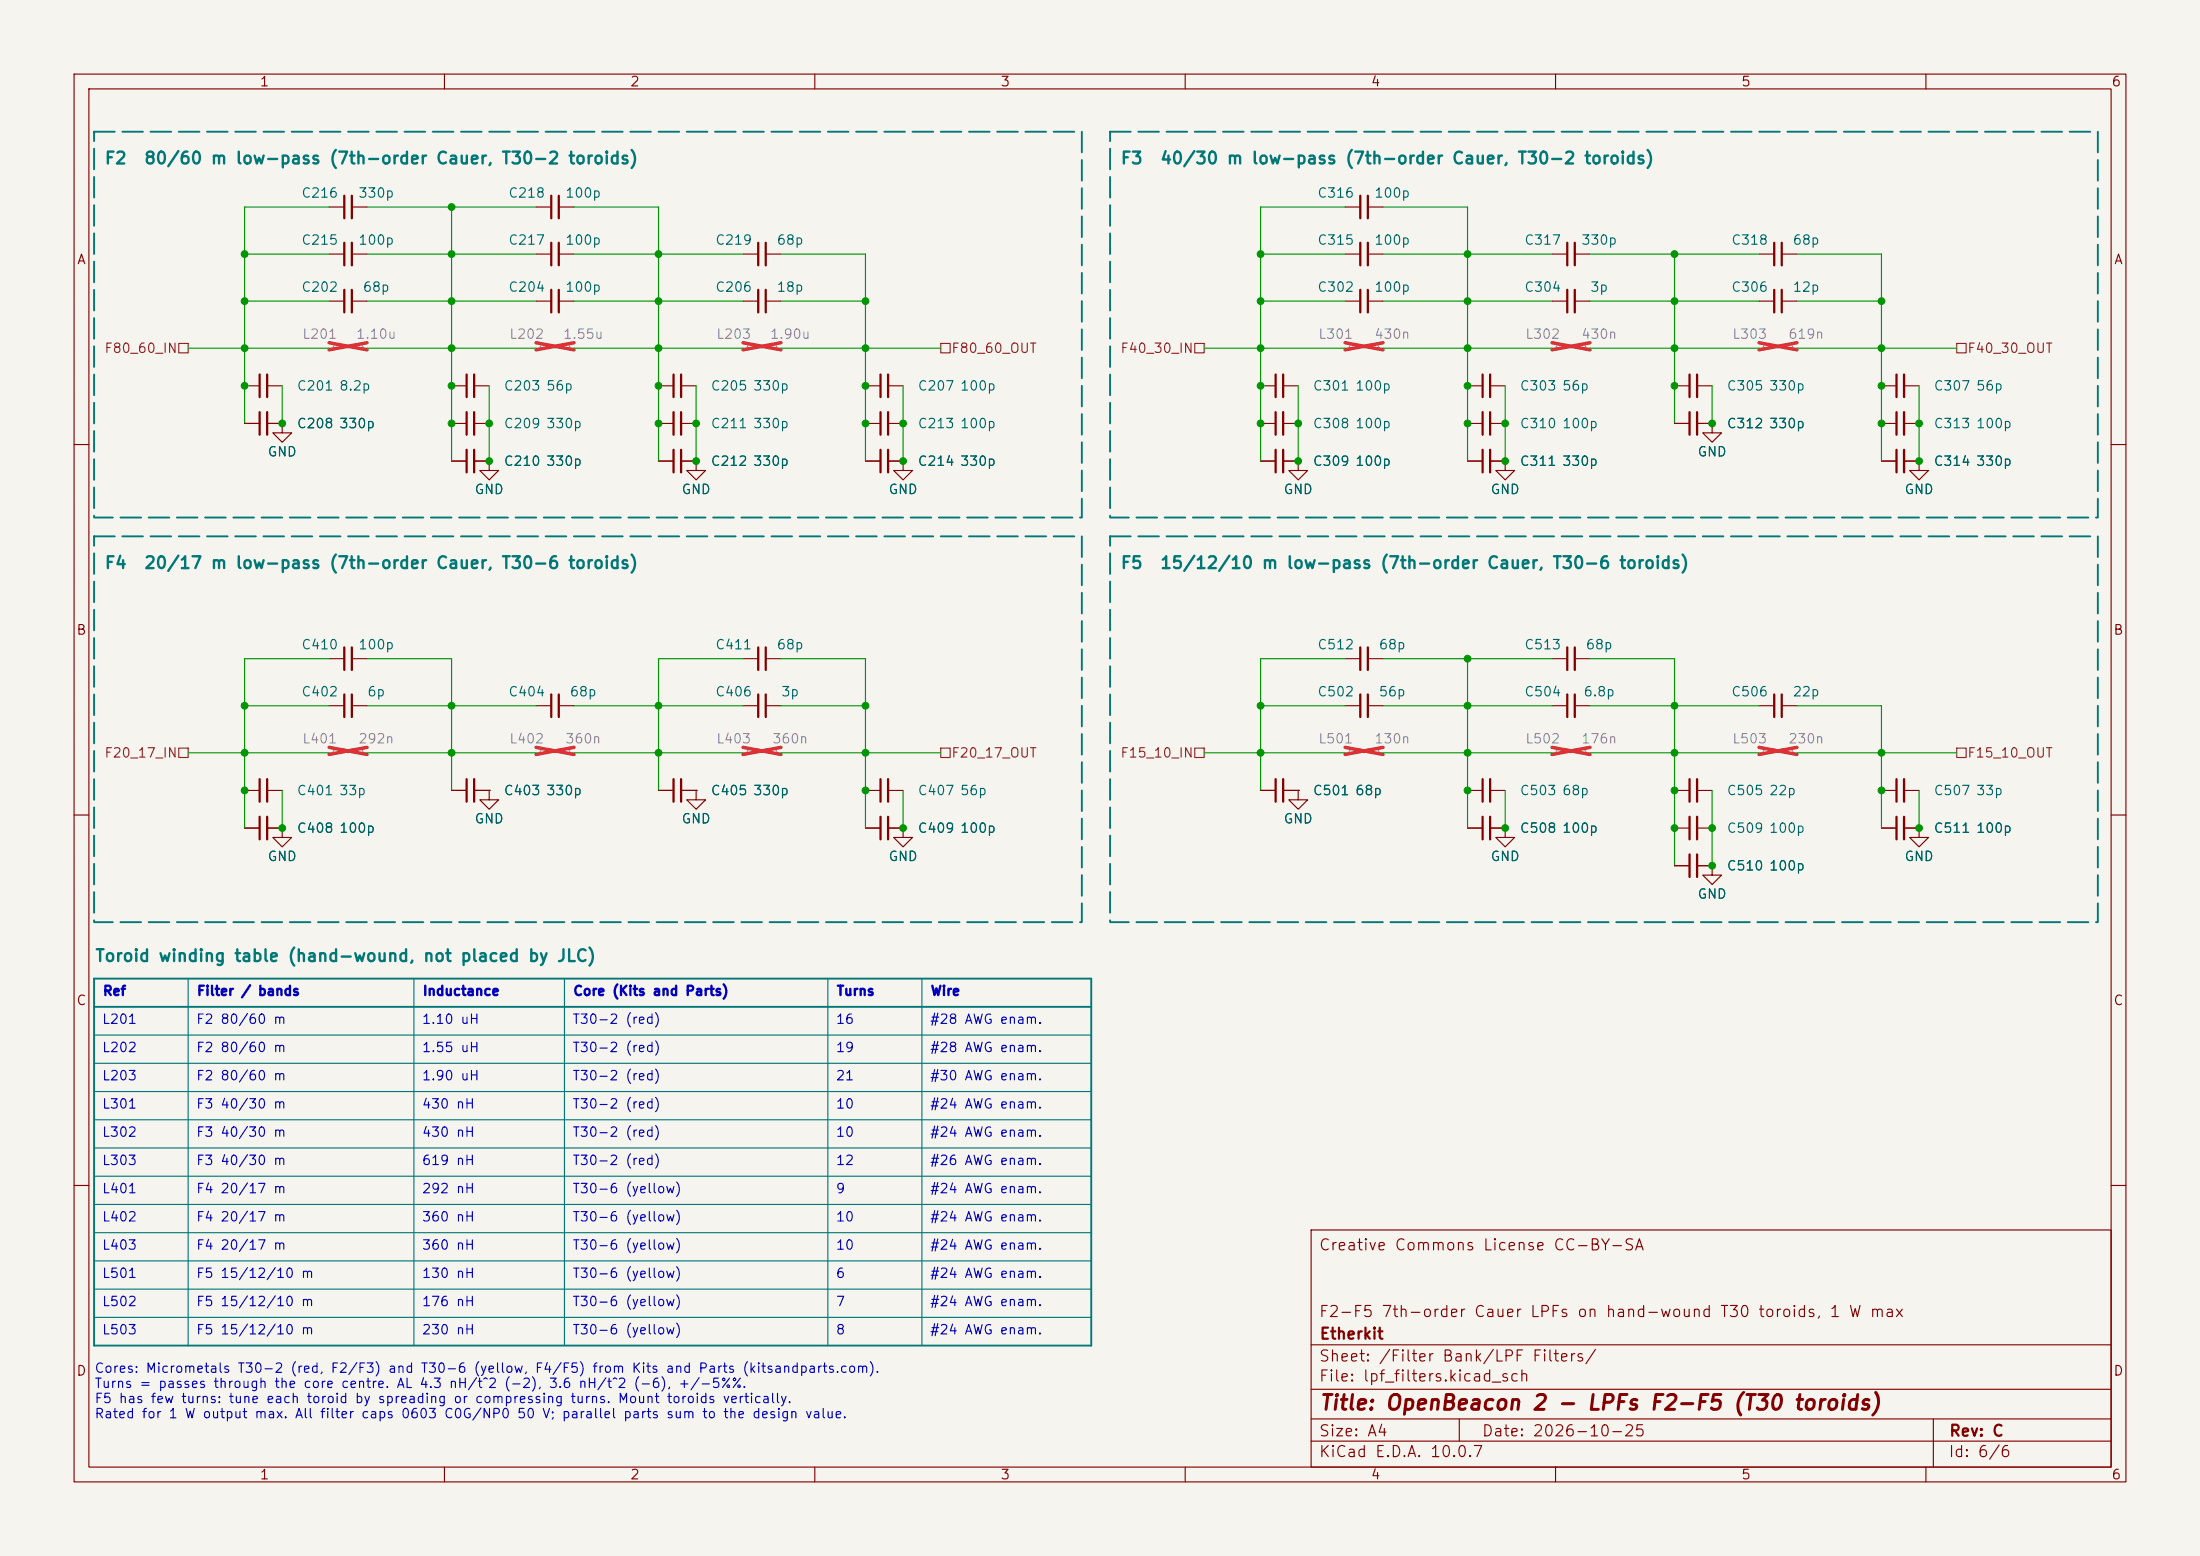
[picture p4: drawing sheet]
<svg xmlns="http://www.w3.org/2000/svg" width="297mm" height="210mm" viewBox="0 0 297 210" stroke-linecap="round" stroke-linejoin="round" font-family="sans-serif">
<path d="M0 0h297v210h-297z" fill="#f5f4ef" stroke="#f5f4ef" stroke-width=".14"/>
<g fill="none" stroke="#840000" stroke-width=".15">
<path d="M10 10h277v190h-277zM12 12h273v186h-273zM60 10v2M110 10v2M160 10v2M210 10v2M260 10v2M44.4 34.3h2.1M44.4 27.9h2.1M47.5 34.3h2M47.5 27.9h2M72.4 34.3h2"/>
<path d="M72.4 27.9h2M75.4 34.3h2.1M75.4 27.9h2.1M100.3 34.3h2.1M103.4 34.3h2M181.6 34.3h2M181.6 27.9h2M184.7 34.3h2M184.7 27.9h2M209.5 34.3h2.1M212.6 34.3h2M237.5 34.3h2"/>
<path d="M240.5 34.3h2.1M33 57.2h2.1M33 52.1h2.1M36.1 57.2h2M36.1 52.1h2M38.1 57.2v1.2h1.3l-1.3 1.3-1.3-1.3h1.3M38.1 57.2h.1M44.4 40.6h2.1M47.5 40.6h2M61 57.2h2M61 52.1h2M64 57.2h2"/>
<path d="M64 52.1h2M72.4 40.6h2M75.4 40.6h2.1M88.9 57.2h2M88.9 52.1h2M91.9 57.2h2.1M91.9 52.1h2.1M100.3 40.6h2.1M103.4 40.6h2M116.8 57.2h2.1M116.8 52.1h2.1M119.9 57.2h2"/>
<path d="M119.9 52.1h2M170.2 57.2h2M170.2 52.1h2M173.2 57.2h2.1M173.2 52.1h2.1M181.6 40.6h2M184.7 40.6h2M198.1 57.2h2.1M198.1 52.1h2.1M201.2 57.2h2M201.2 52.1h2M209.5 40.6h2.1"/>
<path d="M212.6 40.6h2M226.1 57.2h2M226.1 52.1h2M229.1 57.2h2M229.1 52.1h2M231.1 57.2v1.2h1.3l-1.3 1.3-1.2-1.3h1.2M231.1 57.2h.1M237.5 40.6h2M240.5 40.6h2.1M254 57.2h2M254 52.1h2M257 57.2h2.1"/>
<path d="M257 52.1h2.1M10 60h2M61 62.2h2M64 62.2h2M66 62.2v1.3h1.3l-1.3 1.3-1.2-1.3h1.2M66 62.2h.1M88.9 62.2h2M91.9 62.2h2.1M94 62.2v1.3h1.2l-1.2 1.3-1.3-1.3h1.3M94 62.2h.1M116.8 62.2h2.1M119.9 62.2h2"/>
<path d="M121.9 62.2v1.3h1.3l-1.3 1.3-1.3-1.3h1.3M121.9 62.2h.1M170.2 62.2h2M173.2 62.2h2.1M175.3 62.2v1.3h1.2l-1.2 1.3-1.3-1.3h1.3M175.3 62.2h.1M198.1 62.2h2.1M201.2 62.2h2M203.2 62.2v1.3h1.3l-1.3 1.3-1.3-1.3h1.3M203.2 62.2h.1M254 62.2h2M257 62.2h2.1"/>
<path d="M259.1 62.2v1.3h1.2l-1.2 1.3-1.3-1.3h1.3M259.1 62.2h.1M285 60h2M44.4 95.3h2.1M44.4 88.9h2.1M47.5 95.3h2M47.5 88.9h2M72.4 95.3h2M75.4 95.3h2.1M100.3 95.3h2.1M100.3 88.9h2.1M103.4 95.3h2"/>
<path d="M103.4 88.9h2M181.6 95.3h2M181.6 88.9h2M184.7 95.3h2M184.7 88.9h2M209.5 95.3h2.1M209.5 88.9h2.1M212.6 95.3h2M212.6 88.9h2M237.5 95.3h2M240.5 95.3h2.1M10 110h2"/>
<path d="M33 106.7h2.1M33 111.8h2.1M36.1 106.7h2M36.1 111.8h2M38.1 111.8v1.2h1.3l-1.3 1.3-1.3-1.3h1.3M38.1 111.8h.1M61 106.7h2M64 106.7h2M66 106.7v1.3h1.3l-1.3 1.2-1.2-1.2h1.2M66 106.7h.1M88.9 106.7h2M91.9 106.7h2.1"/>
<path d="M94 106.7v1.3h1.2l-1.2 1.2-1.3-1.2h1.3M94 106.7h.1M116.8 106.7h2.1M116.8 111.8h2.1M119.9 106.7h2M119.9 111.8h2M121.9 111.8v1.2h1.3l-1.3 1.3-1.3-1.3h1.3M121.9 111.8h.1M170.2 106.7h2M173.2 106.7h2.1M175.3 106.7v1.3h1.2l-1.2 1.2-1.3-1.2h1.3M175.3 106.7h.1"/>
<path d="M198.1 106.7h2.1M198.1 111.8h2.1M201.2 106.7h2M201.2 111.8h2M203.2 111.8v1.2h1.3l-1.3 1.3-1.3-1.3h1.3M203.2 111.8h.1M226.1 106.7h2M226.1 111.8h2M226.1 116.8h2M229.1 106.7h2M229.1 111.8h2M229.1 116.8h2"/>
<path d="M231.1 116.8v1.3h1.3l-1.3 1.3-1.2-1.3h1.2M231.1 116.8h.1M254 106.7h2M254 111.8h2M257 106.7h2.1M257 111.8h2.1M259.1 111.8v1.2h1.2l-1.2 1.3-1.3-1.3h1.3M259.1 111.8h.1M285 110h2M10 160h2M177 166h108v32h-108zM285 160h2"/>
<path d="M60 198v2M110 198v2M160 198v2M177 194.5h108M177 191.5h108M177 187.5h108M177 181.5h108M197 191.5v3M210 198v2M260 198v2M261 191.5v6.5"/>
</g>
<g fill="none" stroke="#840000" stroke-width=".3">
<path d="M46.5 26.4v3.1M46.5 32.8v3M46.5 39.1v3.1M47.5 26.4v3.1M47.5 32.8v3M47.5 39.1v3.1M74.4 26.4v3.1M74.4 32.8v3M74.4 39.1v3.1M75.4 26.4v3.1M75.4 32.8v3M75.4 39.1v3.1"/>
<path d="M102.4 32.8v3M102.4 39.1v3.1M103.4 32.8v3M103.4 39.1v3.1M183.6 26.4v3.1M183.6 32.8v3M183.6 39.1v3.1M184.7 26.4v3.1M184.7 32.8v3M184.7 39.1v3.1M211.6 32.8v3M211.6 39.1v3.1"/>
<path d="M212.6 32.8v3M212.6 39.1v3.1M239.5 32.8v3M239.5 39.1v3.1M240.5 32.8v3M240.5 39.1v3.1M35.1 50.5v3.1M35.1 55.6v3.1M36.1 50.5v3.1M36.1 55.6v3.1M63 50.5v3.1M63 55.6v3.1"/>
<path d="M64 50.5v3.1M64 55.6v3.1M90.9 50.5v3.1M90.9 55.6v3.1M91.9 50.5v3.1M91.9 55.6v3.1M118.9 50.5v3.1M118.9 55.6v3.1M119.9 50.5v3.1M119.9 55.6v3.1M172.2 50.5v3.1M172.2 55.6v3.1"/>
<path d="M173.2 50.5v3.1M173.2 55.6v3.1M200.2 50.5v3.1M200.2 55.6v3.1M201.2 50.5v3.1M201.2 55.6v3.1M228.1 50.5v3.1M228.1 55.6v3.1M229.1 50.5v3.1M229.1 55.6v3.1M256 50.5v3.1M256 55.6v3.1"/>
<path d="M257 50.5v3.1M257 55.6v3.1M63 60.7v3.1M64 60.7v3.1M90.9 60.7v3.1M91.9 60.7v3.1M118.9 60.7v3.1M119.9 60.7v3.1M172.2 60.7v3.1M173.2 60.7v3.1M200.2 60.7v3.1M201.2 60.7v3.1"/>
<path d="M256 60.7v3.1M257 60.7v3.1M46.5 87.4v3M46.5 93.7v3.1M47.5 87.4v3M47.5 93.7v3.1M74.4 93.7v3.1M75.4 93.7v3.1M102.4 87.4v3M102.4 93.7v3.1M103.4 87.4v3M103.4 93.7v3.1"/>
<path d="M183.6 87.4v3M183.6 93.7v3.1M184.7 87.4v3M184.7 93.7v3.1M211.6 87.4v3M211.6 93.7v3.1M212.6 87.4v3M212.6 93.7v3.1M239.5 93.7v3.1M240.5 93.7v3.1M35.1 105.2v3M35.1 110.2v3.1"/>
<path d="M36.1 105.2v3M36.1 110.2v3.1M63 105.2v3M64 105.2v3M90.9 105.2v3M91.9 105.2v3M118.9 105.2v3M118.9 110.2v3.1M119.9 105.2v3M119.9 110.2v3.1M172.2 105.2v3M173.2 105.2v3"/>
<path d="M200.2 105.2v3M200.2 110.2v3.1M201.2 105.2v3M201.2 110.2v3.1M228.1 105.2v3M228.1 110.2v3.1M228.1 115.3v3.1M229.1 105.2v3M229.1 110.2v3.1M229.1 115.3v3.1M256 105.2v3M256 110.2v3.1"/>
<path d="M257 105.2v3M257 110.2v3.1"/>
</g>
<path d="M44.4 47h.6a.51 .51 0 0 1 .5-.5 .51 .51 0 0 1 .5 .5 .51 .51 0 0 1 .5-.5 .51 .51 0 0 1 .5 .5 .51 .51 0 0 1 .5-.5 .51 .51 0 0 1 .5 .5 .51 .51 0 0 1 .5-.5 .51 .51 0 0 1 .5 .5h.5M72.4 47h.5a.51 .51 0 0 1 .5-.5 .51 .51 0 0 1 .5 .5 .51 .51 0 0 1 .5-.5 .51 .51 0 0 1 .5 .5 .51 .51 0 0 1 .5-.5 .51 .51 0 0 1 .5 .5 .51 .51 0 0 1 .6-.5 .51 .51 0 0 1 .5 .5h.5M100.3 47h.5a.51 .51 0 0 1 .5-.5 .51 .51 0 0 1 .6 .5 .51 .51 0 0 1 .5-.5 .51 .51 0 0 1 .5 .5 .51 .51 0 0 1 .5-.5 .51 .51 0 0 1 .5 .5 .51 .51 0 0 1 .5-.5 .51 .51 0 0 1 .5 .5h.5M181.6 47h.5a.51 .51 0 0 1 .5-.5 .51 .51 0 0 1 .5 .5 .51 .51 0 0 1 .5-.5 .51 .51 0 0 1 .5 .5 .51 .51 0 0 1 .6-.5 .51 .51 0 0 1 .5 .5 .51 .51 0 0 1 .5-.5 .51 .51 0 0 1 .5 .5h.5M209.5 47h.6a.51 .51 0 0 1 .5-.5 .51 .51 0 0 1 .5 .5 .51 .51 0 0 1 .5-.5 .51 .51 0 0 1 .5 .5 .51 .51 0 0 1 .5-.5 .51 .51 0 0 1 .5 .5 .51 .51 0 0 1 .5-.5 .51 .51 0 0 1 .5 .5h.5M237.5 47h.5a.51 .51 0 0 1 .5-.5 .51 .51 0 0 1 .5 .5 .51 .51 0 0 1 .5-.5 .51 .51 0 0 1 .5 .5 .51 .51 0 0 1 .5-.5 .51 .51 0 0 1 .5 .5 .51 .51 0 0 1 .6-.5 .51 .51 0 0 1 .5 .5h.5M44.4 101.6h.6a.51 .51 0 0 1 .5-.5 .51 .51 0 0 1 .5 .5 .51 .51 0 0 1 .5-.5 .51 .51 0 0 1 .5 .5 .51 .51 0 0 1 .5-.5 .51 .51 0 0 1 .5 .5 .51 .51 0 0 1 .5-.5 .51 .51 0 0 1 .5 .5h.5M72.4 101.6h.5a.51 .51 0 0 1 .5-.5 .51 .51 0 0 1 .5 .5 .51 .51 0 0 1 .5-.5 .51 .51 0 0 1 .5 .5 .51 .51 0 0 1 .5-.5 .51 .51 0 0 1 .5 .5 .51 .51 0 0 1 .6-.5 .51 .51 0 0 1 .5 .5h.5M100.3 101.6h.5a.51 .51 0 0 1 .5-.5 .51 .51 0 0 1 .6 .5 .51 .51 0 0 1 .5-.5 .51 .51 0 0 1 .5 .5 .51 .51 0 0 1 .5-.5 .51 .51 0 0 1 .5 .5 .51 .51 0 0 1 .5-.5 .51 .51 0 0 1 .5 .5h.5M181.6 101.6h.5a.51 .51 0 0 1 .5-.5 .51 .51 0 0 1 .5 .5 .51 .51 0 0 1 .5-.5 .51 .51 0 0 1 .5 .5 .51 .51 0 0 1 .6-.5 .51 .51 0 0 1 .5 .5 .51 .51 0 0 1 .5-.5 .51 .51 0 0 1 .5 .5h.5M209.5 101.6h.6a.51 .51 0 0 1 .5-.5 .51 .51 0 0 1 .5 .5 .51 .51 0 0 1 .5-.5 .51 .51 0 0 1 .5 .5 .51 .51 0 0 1 .5-.5 .51 .51 0 0 1 .5 .5 .51 .51 0 0 1 .5-.5 .51 .51 0 0 1 .5 .5h.5M237.5 101.6h.5a.51 .51 0 0 1 .5-.5 .51 .51 0 0 1 .5 .5 .51 .51 0 0 1 .5-.5 .51 .51 0 0 1 .5 .5 .51 .51 0 0 1 .5-.5 .51 .51 0 0 1 .5 .5 .51 .51 0 0 1 .6-.5 .51 .51 0 0 1 .5 .5h.5" fill="none" stroke="#9c9b98" stroke-width=".15"/>
<g fill="none" stroke="#e12e31" stroke-width=".46">
<path d="M44.4 46.3l5.2 .9M49.6 46.3l-5.2 .9M72.4 46.3l5.1 .9M77.5 46.3l-5.1 .9M100.3 46.3l5.1 .9M105.4 46.3l-5.1 .9M181.6 46.3l5.1 .9M186.7 46.3l-5.1 .9M209.5 46.3l5.2 .9M214.7 46.3l-5.2 .9M237.5 46.3l5.1 .9M242.6 46.3l-5.1 .9"/>
<path d="M44.4 100.9l5.2 .9M49.6 100.9l-5.2 .9M72.4 100.9l5.1 .9M77.5 100.9l-5.1 .9M100.3 100.9l5.1 .9M105.4 100.9l-5.1 .9M181.6 100.9l5.1 .9M186.7 100.9l-5.1 .9M209.5 100.9l5.2 .9M214.7 100.9l-5.2 .9M237.5 100.9l5.1 .9M242.6 100.9l-5.1 .9"/>
</g>
<path d="M24.1 46.4h1.3v1.2h-1.3zM127 46.4h1.3v1.2h-1.3zM161.3 46.4h1.3v1.2h-1.3zM264.2 46.4h1.2v1.2h-1.2zM24.1 101h1.3v1.2h-1.3zM127 101h1.3v1.2h-1.3zM161.3 101h1.3v1.2h-1.3zM264.2 101h1.2v1.2h-1.2z" fill="none" stroke="#725600" stroke-width=".15"/>
<g fill="none" stroke="#007878" stroke-width=".15">
<path d="M12.7 139.7h134.6M25.4 132.1v49.5M55.9 132.1v49.5M76.2 132.1v49.5M111.8 132.1v49.5M124.5 132.1v49.5M12.7 158.8h134.6M12.7 154.9h134.6M12.7 151.1h134.6M12.7 147.3h134.6M12.7 143.5h134.6M12.7 177.8h134.6"/>
<path d="M12.7 162.6h134.6M12.7 166.4h134.6M12.7 170.2h134.6M12.7 174h134.6"/>
</g>
<path d="M12.7 132.1h134.6v49.5h-134.6zM12.7 135.9h134.6" fill="none" stroke="#007878" stroke-width=".25"/>
<g fill="none" stroke="#009600" stroke-width=".15">
<path d="M33 34.3h11.4M44.4 27.9h-11.4v29.3M49.5 27.9h22.9M49.5 34.3h22.9M61 27.9v34.3M77.5 27.9h11.4v34.3M77.5 34.3h22.8M105.4 34.3h11.4v27.9M170.2 34.3h11.4M181.6 27.9h-11.4v34.3M186.7 27.9h11.4v34.3M186.7 34.3h22.8"/>
<path d="M214.6 34.3h22.9M226.1 34.3v22.9M242.6 34.3h11.4v27.9M25.4 47h19M33 40.6h11.4M38.1 52.1v5.1M49.5 47h22.9M49.5 40.6h22.9M66 52.1v10.1M77.5 47h22.8M77.5 40.6h22.8M94 52.1v10.1"/>
<path d="M105.4 47h21.6M105.4 40.6h11.4M121.9 52.1v10.1M162.6 47h19M170.2 40.6h11.4M175.3 52.1v10.1M186.7 47h22.8M186.7 40.6h22.8M203.2 52.1v10.1M214.6 47h22.9M214.6 40.6h22.9M231.1 52.1v5.1"/>
<path d="M242.6 47h21.6M242.6 40.6h11.4M259.1 52.1v10.1M33 95.3h11.4M44.4 88.9h-11.4v22.9M49.5 88.9h11.5v17.8M49.5 95.3h22.9M77.5 95.3h22.8M100.3 88.9h-11.4v17.8M105.4 88.9h11.4v22.9M105.4 95.3h11.4M170.2 95.3h11.4"/>
<path d="M181.6 88.9h-11.4v17.8M186.7 88.9h22.8M186.7 95.3h22.8M198.1 88.9v22.9M214.6 88.9h11.5v27.9M214.6 95.3h22.9M242.6 95.3h11.4v16.5M25.4 101.6h19M38.1 106.7v5.1M49.5 101.6h22.9M77.5 101.6h22.8M105.4 101.6h21.6"/>
<path d="M121.9 106.7v5.1M162.6 101.6h19M186.7 101.6h22.8M203.2 106.7v5.1M214.6 101.6h22.9M231.1 106.7v10.1M242.6 101.6h21.6M259.1 106.7v5.1"/>
</g>
<path d="M12.7 17.8h133.3v52.1h-133.3zM149.9 17.8h133.3v52.1h-133.3zM12.7 72.4h133.3v52.1h-133.3zM149.9 72.4h133.3v52.1h-133.3z" fill="none" stroke="#007878" stroke-width=".25" stroke-dasharray="2.8 1"/>
<g fill="#009600" stroke="#009600" stroke-width=".14">
<circle cx="203.2" cy="111.8" r=".46"/>
<circle cx="226.1" cy="111.8" r=".46"/>
<circle cx="231.1" cy="111.8" r=".46"/>
<circle cx="231.1" cy="116.8" r=".46"/>
<circle cx="254" cy="101.6" r=".46"/>
<circle cx="254" cy="106.7" r=".46"/>
<circle cx="259.1" cy="111.8" r=".46"/>
<circle cx="226.1" cy="95.3" r=".46"/>
<circle cx="226.1" cy="101.6" r=".46"/>
<circle cx="226.1" cy="106.7" r=".46"/>
<circle cx="198.1" cy="95.3" r=".46"/>
<circle cx="198.1" cy="106.7" r=".46"/>
<circle cx="198.1" cy="101.6" r=".46"/>
<circle cx="254" cy="47" r=".46"/>
<circle cx="254" cy="52.1" r=".46"/>
<circle cx="254" cy="57.2" r=".46"/>
<circle cx="259.1" cy="62.2" r=".46"/>
<circle cx="259.1" cy="57.2" r=".46"/>
<circle cx="254" cy="40.6" r=".46"/>
<circle cx="170.2" cy="95.3" r=".46"/>
<circle cx="198.1" cy="88.9" r=".46"/>
<circle cx="170.2" cy="101.6" r=".46"/>
<circle cx="231.1" cy="57.2" r=".46"/>
<circle cx="226.1" cy="34.3" r=".46"/>
<circle cx="170.2" cy="34.3" r=".46"/>
<circle cx="170.2" cy="52.1" r=".46"/>
<circle cx="170.2" cy="47" r=".46"/>
<circle cx="198.1" cy="47" r=".46"/>
<circle cx="198.1" cy="52.1" r=".46"/>
<circle cx="198.1" cy="34.3" r=".46"/>
<circle cx="198.1" cy="40.6" r=".46"/>
<circle cx="175.3" cy="57.2" r=".46"/>
<circle cx="175.3" cy="62.2" r=".46"/>
<circle cx="226.1" cy="47" r=".46"/>
<circle cx="226.1" cy="52.1" r=".46"/>
<circle cx="226.1" cy="40.6" r=".46"/>
<circle cx="170.2" cy="57.2" r=".46"/>
<circle cx="170.2" cy="40.6" r=".46"/>
<circle cx="198.1" cy="57.2" r=".46"/>
<circle cx="203.2" cy="57.2" r=".46"/>
<circle cx="203.2" cy="62.2" r=".46"/>
<circle cx="88.9" cy="47" r=".46"/>
<circle cx="88.9" cy="52.1" r=".46"/>
<circle cx="88.9" cy="57.2" r=".46"/>
<circle cx="94" cy="57.2" r=".46"/>
<circle cx="94" cy="62.2" r=".46"/>
<circle cx="88.9" cy="95.3" r=".46"/>
<circle cx="88.9" cy="101.6" r=".46"/>
<circle cx="33" cy="106.7" r=".46"/>
<circle cx="38.1" cy="111.8" r=".46"/>
<circle cx="61" cy="101.6" r=".46"/>
<circle cx="61" cy="95.3" r=".46"/>
<circle cx="33" cy="101.6" r=".46"/>
<circle cx="33" cy="95.3" r=".46"/>
<circle cx="33" cy="40.6" r=".46"/>
<circle cx="33" cy="34.3" r=".46"/>
<circle cx="61" cy="40.6" r=".46"/>
<circle cx="61" cy="34.3" r=".46"/>
<circle cx="61" cy="47" r=".46"/>
<circle cx="61" cy="52.1" r=".46"/>
<circle cx="61" cy="27.9" r=".46"/>
<circle cx="116.8" cy="101.6" r=".46"/>
<circle cx="116.8" cy="106.7" r=".46"/>
<circle cx="121.9" cy="111.8" r=".46"/>
<circle cx="116.8" cy="95.3" r=".46"/>
<circle cx="121.9" cy="62.2" r=".46"/>
<circle cx="116.8" cy="40.6" r=".46"/>
<circle cx="116.8" cy="47" r=".46"/>
<circle cx="116.8" cy="52.1" r=".46"/>
<circle cx="116.8" cy="57.2" r=".46"/>
<circle cx="121.9" cy="57.2" r=".46"/>
<circle cx="88.9" cy="40.6" r=".46"/>
<circle cx="88.9" cy="34.3" r=".46"/>
<circle cx="33" cy="47" r=".46"/>
<circle cx="33" cy="52.1" r=".46"/>
<circle cx="38.1" cy="57.2" r=".46"/>
<circle cx="61" cy="57.2" r=".46"/>
<circle cx="66" cy="57.2" r=".46"/>
<circle cx="66" cy="62.2" r=".46"/>
</g>
<text font-size="2" fill="#840000" x="178" y="190.8">Title: OpenBeacon 2 - LPFs F2-F5 (T30 toroids)</text>
<g font-size="1.6" fill="#007878">
<text x="14" y="22.5">F2</text>
<text x="19.4" y="22.5">80/60 m low-pass (7th-order Cauer, T30-2 toroids)</text>
<text x="151.2" y="22.5">F3</text>
<text x="156.5" y="22.5">40/30 m low-pass (7th-order Cauer, T30-2 toroids)</text>
<text x="14" y="77.2">F4</text>
<text x="19.4" y="77.2">20/17 m low-pass (7th-order Cauer, T30-6 toroids)</text>
<text x="151.2" y="77.2">F5</text>
<text x="156.5" y="77.2">15/12/10 m low-pass (7th-order Cauer, T30-6 toroids)</text>
<text x="12.8" y="130.2">Toroid winding table (hand-wound, not placed by JLC)</text>
</g>
<g font-size="1.5" fill="#840000">
<text x="178" y="169.1">Creative Commons License CC-BY-SA</text>
<text x="178" y="178.1">F2-F5 7th-order Cauer LPFs on hand-wound T30 toroids, 1 W max</text>
<text x="178" y="184.1">Sheet: /Filter Bank/LPF Filters/</text>
<text x="178" y="181.1">Etherkit</text>
<text x="178" y="186.8">File: lpf_filters.kicad_sch</text>
<text x="178" y="197">KiCad E.D.A. 10.0.7</text>
<text x="178" y="194.2">Size: A4</text>
<text x="200" y="194.2">Date: 2026-10-25</text>
<text x="263" y="197">Id: 6/6</text>
<text x="263" y="194.2">Rev: C</text>
</g>
<g font-size="1.3" fill="#840000">
<text x="35" y="12">1</text>
<text x="85" y="12">2</text>
<text x="135" y="12">3</text>
<text x="185" y="12">4</text>
<text x="235" y="12">5</text>
<text x="285" y="12">6</text>
<text x="10.3" y="36">A</text>
<text x="285.3" y="36">A</text>
<text x="10.2" y="86">B</text>
<text x="285.2" y="86">B</text>
<text x="10.2" y="136">C</text>
<text x="285.2" y="136">C</text>
<text x="10.2" y="186">D</text>
<text x="285.2" y="186">D</text>
<text x="35" y="200">1</text>
<text x="85" y="200">2</text>
<text x="135" y="200">3</text>
<text x="185" y="200">4</text>
<text x="235" y="200">5</text>
<text x="285" y="200">6</text>
</g>
<g font-size="1.3" fill="#006464">
<text x="40.6" y="27">C216</text>
<text x="48.3" y="27">330p</text>
<text x="68.5" y="27">C218</text>
<text x="76.2" y="27">100p</text>
<text x="177.8" y="27">C316</text>
<text x="185.4" y="27">100p</text>
<text x="40.6" y="33.3">C215</text>
<text x="48.3" y="33.3">100p</text>
<text x="68.5" y="33.3">C217</text>
<text x="76.2" y="33.3">100p</text>
<text x="96.5" y="33.3">C219</text>
<text x="104.8" y="33.3">68p</text>
<text x="177.8" y="33.3">C315</text>
<text x="185.4" y="33.3">100p</text>
<text x="205.7" y="33.3">C317</text>
<text x="213.4" y="33.3">330p</text>
<text x="233.6" y="33.3">C318</text>
<text x="241.9" y="33.3">68p</text>
<text x="40.6" y="39.7">C202</text>
<text x="48.9" y="39.7">68p</text>
<text x="68.5" y="39.7">C204</text>
<text x="76.2" y="39.7">100p</text>
<text x="96.5" y="39.7">C206</text>
<text x="104.8" y="39.7">18p</text>
<text x="177.8" y="39.7">C302</text>
<text x="185.4" y="39.7">100p</text>
<text x="205.7" y="39.7">C304</text>
<text x="214.6" y="39.7">3p</text>
<text x="233.6" y="39.7">C306</text>
<text x="241.9" y="39.7">12p</text>
<text x="40" y="53">C201</text>
<text x="45.7" y="53">8.2p</text>
<text x="67.9" y="53">C203</text>
<text x="73.6" y="53">56p</text>
<text x="95.9" y="53">C205</text>
<text x="101.6" y="53">330p</text>
<text x="123.8" y="53">C207</text>
<text x="129.5" y="53">100p</text>
<text x="177.1" y="53">C301</text>
<text x="182.9" y="53">100p</text>
<text x="205.1" y="53">C303</text>
<text x="210.8" y="53">56p</text>
<text x="233" y="53">C305</text>
<text x="238.7" y="53">330p</text>
<text x="261" y="53">C307</text>
<text x="266.7" y="53">56p</text>
<text x="40" y="58.1">C208</text>
<text x="45.7" y="58.1">330p</text>
<text x="67.9" y="58.1">C209</text>
<text x="73.6" y="58.1">330p</text>
<text x="95.9" y="58.1">C211</text>
<text x="101.6" y="58.1">330p</text>
<text x="123.8" y="58.1">C213</text>
<text x="129.5" y="58.1">100p</text>
<text x="177.1" y="58.1">C308</text>
<text x="182.9" y="58.1">100p</text>
<text x="205.1" y="58.1">C310</text>
<text x="210.8" y="58.1">100p</text>
<text x="233" y="58.1">C312</text>
<text x="238.7" y="58.1">330p</text>
<text x="261" y="58.1">C313</text>
<text x="266.7" y="58.1">100p</text>
<text x="36" y="61.9">GND</text>
<text x="67.9" y="63.2">C210</text>
<text x="73.6" y="63.2">330p</text>
<text x="95.9" y="63.2">C212</text>
<text x="101.6" y="63.2">330p</text>
<text x="123.8" y="63.2">C214</text>
<text x="129.5" y="63.2">330p</text>
<text x="177.1" y="63.2">C309</text>
<text x="182.9" y="63.2">100p</text>
<text x="205.1" y="63.2">C311</text>
<text x="210.8" y="63.2">330p</text>
<text x="229.1" y="61.9">GND</text>
<text x="261" y="63.2">C314</text>
<text x="266.7" y="63.2">330p</text>
<text x="64" y="67">GND</text>
<text x="91.9" y="67">GND</text>
<text x="119.9" y="67">GND</text>
<text x="173.2" y="67">GND</text>
<text x="201.1" y="67">GND</text>
<text x="257" y="67">GND</text>
<text x="40.6" y="88">C410</text>
<text x="48.3" y="88">100p</text>
<text x="96.5" y="88">C411</text>
<text x="104.8" y="88">68p</text>
<text x="177.8" y="88">C512</text>
<text x="186" y="88">68p</text>
<text x="205.7" y="88">C513</text>
<text x="214" y="88">68p</text>
<text x="40.6" y="94.3">C402</text>
<text x="49.5" y="94.3">6p</text>
<text x="68.5" y="94.3">C404</text>
<text x="76.8" y="94.3">68p</text>
<text x="96.5" y="94.3">C406</text>
<text x="105.4" y="94.3">3p</text>
<text x="177.8" y="94.3">C502</text>
<text x="186" y="94.3">56p</text>
<text x="205.7" y="94.3">C504</text>
<text x="213.7" y="94.3">6.8p</text>
<text x="233.6" y="94.3">C506</text>
<text x="241.9" y="94.3">22p</text>
<text x="40" y="107.6">C401</text>
<text x="45.7" y="107.6">33p</text>
<text x="67.9" y="107.6">C403</text>
<text x="73.6" y="107.6">330p</text>
<text x="95.9" y="107.6">C405</text>
<text x="101.6" y="107.6">330p</text>
<text x="123.8" y="107.6">C407</text>
<text x="129.5" y="107.6">56p</text>
<text x="177.1" y="107.6">C501</text>
<text x="182.9" y="107.6">68p</text>
<text x="205.1" y="107.6">C503</text>
<text x="210.8" y="107.6">68p</text>
<text x="233" y="107.6">C505</text>
<text x="238.7" y="107.6">22p</text>
<text x="261" y="107.6">C507</text>
<text x="266.7" y="107.6">33p</text>
<text x="40" y="112.7">C408</text>
<text x="45.7" y="112.7">100p</text>
<text x="64" y="111.5">GND</text>
<text x="91.9" y="111.5">GND</text>
<text x="123.8" y="112.7">C409</text>
<text x="129.5" y="112.7">100p</text>
<text x="173.2" y="111.5">GND</text>
<text x="205.1" y="112.7">C508</text>
<text x="210.8" y="112.7">100p</text>
<text x="233" y="112.7">C509</text>
<text x="238.7" y="112.7">100p</text>
<text x="261" y="112.7">C511</text>
<text x="266.7" y="112.7">100p</text>
<text x="36" y="116.5">GND</text>
<text x="119.9" y="116.5">GND</text>
<text x="201.1" y="116.5">GND</text>
<text x="233" y="117.8">C510</text>
<text x="238.7" y="117.8">100p</text>
<text x="257" y="116.5">GND</text>
<text x="229.1" y="121.6">GND</text>
</g>
<g font-size="1.3" fill="#725600">
<text x="14" y="48">F80_60_IN</text>
<text x="128.3" y="48">F80_60_OUT</text>
<text x="151.2" y="48">F40_30_IN</text>
<text x="265.5" y="48">F40_30_OUT</text>
<text x="14" y="102.6">F20_17_IN</text>
<text x="128.3" y="102.6">F20_17_OUT</text>
<text x="151.2" y="102.6">F15_10_IN</text>
<text x="265.5" y="102.6">F15_10_OUT</text>
</g>
<g font-size="1.3" fill="#939391">
<text x="40.7" y="46">L201</text>
<text x="48" y="46">1.10u</text>
<text x="68.7" y="46">L202</text>
<text x="75.9" y="46">1.55u</text>
<text x="96.6" y="46">L203</text>
<text x="103.9" y="46">1.90u</text>
<text x="177.9" y="46">L301</text>
<text x="185.4" y="46">430n</text>
<text x="205.8" y="46">L302</text>
<text x="213.4" y="46">430n</text>
<text x="233.8" y="46">L303</text>
<text x="241.3" y="46">619n</text>
<text x="40.7" y="100.7">L401</text>
<text x="48.3" y="100.7">292n</text>
<text x="68.7" y="100.7">L402</text>
<text x="76.2" y="100.7">360n</text>
<text x="96.6" y="100.7">L403</text>
<text x="104.2" y="100.7">360n</text>
<text x="177.9" y="100.7">L501</text>
<text x="185.4" y="100.7">130n</text>
<text x="205.8" y="100.7">L502</text>
<text x="213.4" y="100.7">176n</text>
<text x="233.8" y="100.7">L503</text>
<text x="241.3" y="100.7">230n</text>
</g>
<g font-size="1.3" fill="#0000c2">
<text x="13.8" y="134.7">Ref</text>
<text x="26.5" y="134.7">Filter / bands</text>
<text x="57" y="134.7">Inductance</text>
<text x="77.3" y="134.7">Core (Kits and Parts)</text>
<text x="112.9" y="134.7">Turns</text>
<text x="125.6" y="134.7">Wire</text>
<text x="13.7" y="142.3">L202</text>
<text x="13.7" y="138.5">L201</text>
<text x="26.4" y="142.3">F2 80/60 m</text>
<text x="26.4" y="138.5">F2 80/60 m</text>
<text x="56.9" y="142.3">1.55 uH</text>
<text x="56.9" y="138.5">1.10 uH</text>
<text x="77.2" y="142.3">T30-2 (red)</text>
<text x="77.2" y="138.5">T30-2 (red)</text>
<text x="112.7" y="142.3">19</text>
<text x="112.7" y="138.5">16</text>
<text x="125.4" y="142.3">#28 AWG enam.</text>
<text x="125.4" y="138.5">#28 AWG enam.</text>
<text x="13.7" y="149.9">L301</text>
<text x="13.7" y="146.1">L203</text>
<text x="26.4" y="146.1">F2 80/60 m</text>
<text x="26.4" y="149.9">F3 40/30 m</text>
<text x="56.9" y="149.9">430 nH</text>
<text x="56.9" y="146.1">1.90 uH</text>
<text x="77.2" y="146.1">T30-2 (red)</text>
<text x="77.2" y="149.9">T30-2 (red)</text>
<text x="112.7" y="146.1">21</text>
<text x="112.7" y="149.9">10</text>
<text x="125.4" y="149.9">#24 AWG enam.</text>
<text x="125.4" y="146.1">#30 AWG enam.</text>
<text x="13.7" y="153.7">L302</text>
<text x="26.4" y="153.7">F3 40/30 m</text>
<text x="56.9" y="153.7">430 nH</text>
<text x="77.2" y="153.7">T30-2 (red)</text>
<text x="112.7" y="153.7">10</text>
<text x="125.4" y="153.7">#24 AWG enam.</text>
<text x="13.7" y="157.6">L303</text>
<text x="13.7" y="161.4">L401</text>
<text x="26.4" y="161.4">F4 20/17 m</text>
<text x="26.4" y="157.6">F3 40/30 m</text>
<text x="56.9" y="157.6">619 nH</text>
<text x="56.9" y="161.4">292 nH</text>
<text x="77.2" y="157.6">T30-2 (red)</text>
<text x="77.2" y="161.4">T30-6 (yellow)</text>
<text x="112.7" y="157.6">12</text>
<text x="112.7" y="161.4">9</text>
<text x="125.4" y="157.6">#26 AWG enam.</text>
<text x="125.4" y="161.4">#24 AWG enam.</text>
<text x="13.7" y="165.2">L402</text>
<text x="26.4" y="165.2">F4 20/17 m</text>
<text x="56.9" y="165.2">360 nH</text>
<text x="77.2" y="165.2">T30-6 (yellow)</text>
<text x="112.7" y="165.2">10</text>
<text x="125.4" y="165.2">#24 AWG enam.</text>
<text x="13.7" y="172.8">L501</text>
<text x="13.7" y="169">L403</text>
<text x="26.4" y="172.8">F5 15/12/10 m</text>
<text x="26.4" y="169">F4 20/17 m</text>
<text x="56.9" y="169">360 nH</text>
<text x="56.9" y="172.8">130 nH</text>
<text x="77.2" y="169">T30-6 (yellow)</text>
<text x="77.2" y="172.8">T30-6 (yellow)</text>
<text x="112.7" y="169">10</text>
<text x="112.7" y="172.8">6</text>
<text x="125.4" y="172.8">#24 AWG enam.</text>
<text x="125.4" y="169">#24 AWG enam.</text>
<text x="13.7" y="176.6">L502</text>
<text x="26.4" y="176.6">F5 15/12/10 m</text>
<text x="56.9" y="176.6">176 nH</text>
<text x="77.2" y="176.6">T30-6 (yellow)</text>
<text x="112.7" y="176.6">7</text>
<text x="125.4" y="176.6">#24 AWG enam.</text>
<text x="12.7" y="185.6">Cores: Micrometals T30-2 (red, F2/F3) and T30-6 (yellow, F4/F5) from Kits and Parts (kitsandparts.com).</text>
<text x="13.7" y="180.4">L503</text>
<text x="26.4" y="180.4">F5 15/12/10 m</text>
<text x="56.9" y="180.4">230 nH</text>
<text x="77.2" y="180.4">T30-6 (yellow)</text>
<text x="112.7" y="180.4">8</text>
<text x="125.4" y="180.4">#24 AWG enam.</text>
<text x="12.7" y="187.7">Turns = passes through the core centre. AL 4.3 nH/t^2 (-2), 3.6 nH/t^2 (-6), +/-5%%.</text>
<text x="12.7" y="189.7">F5 has few turns: tune each toroid by spreading or compressing turns. Mount toroids vertically.</text>
<text x="12.7" y="191.7">Rated for 1 W output max. All filter caps 0603 C0G/NP0 50 V; parallel parts sum to the design value.</text>
</g>
</svg>
